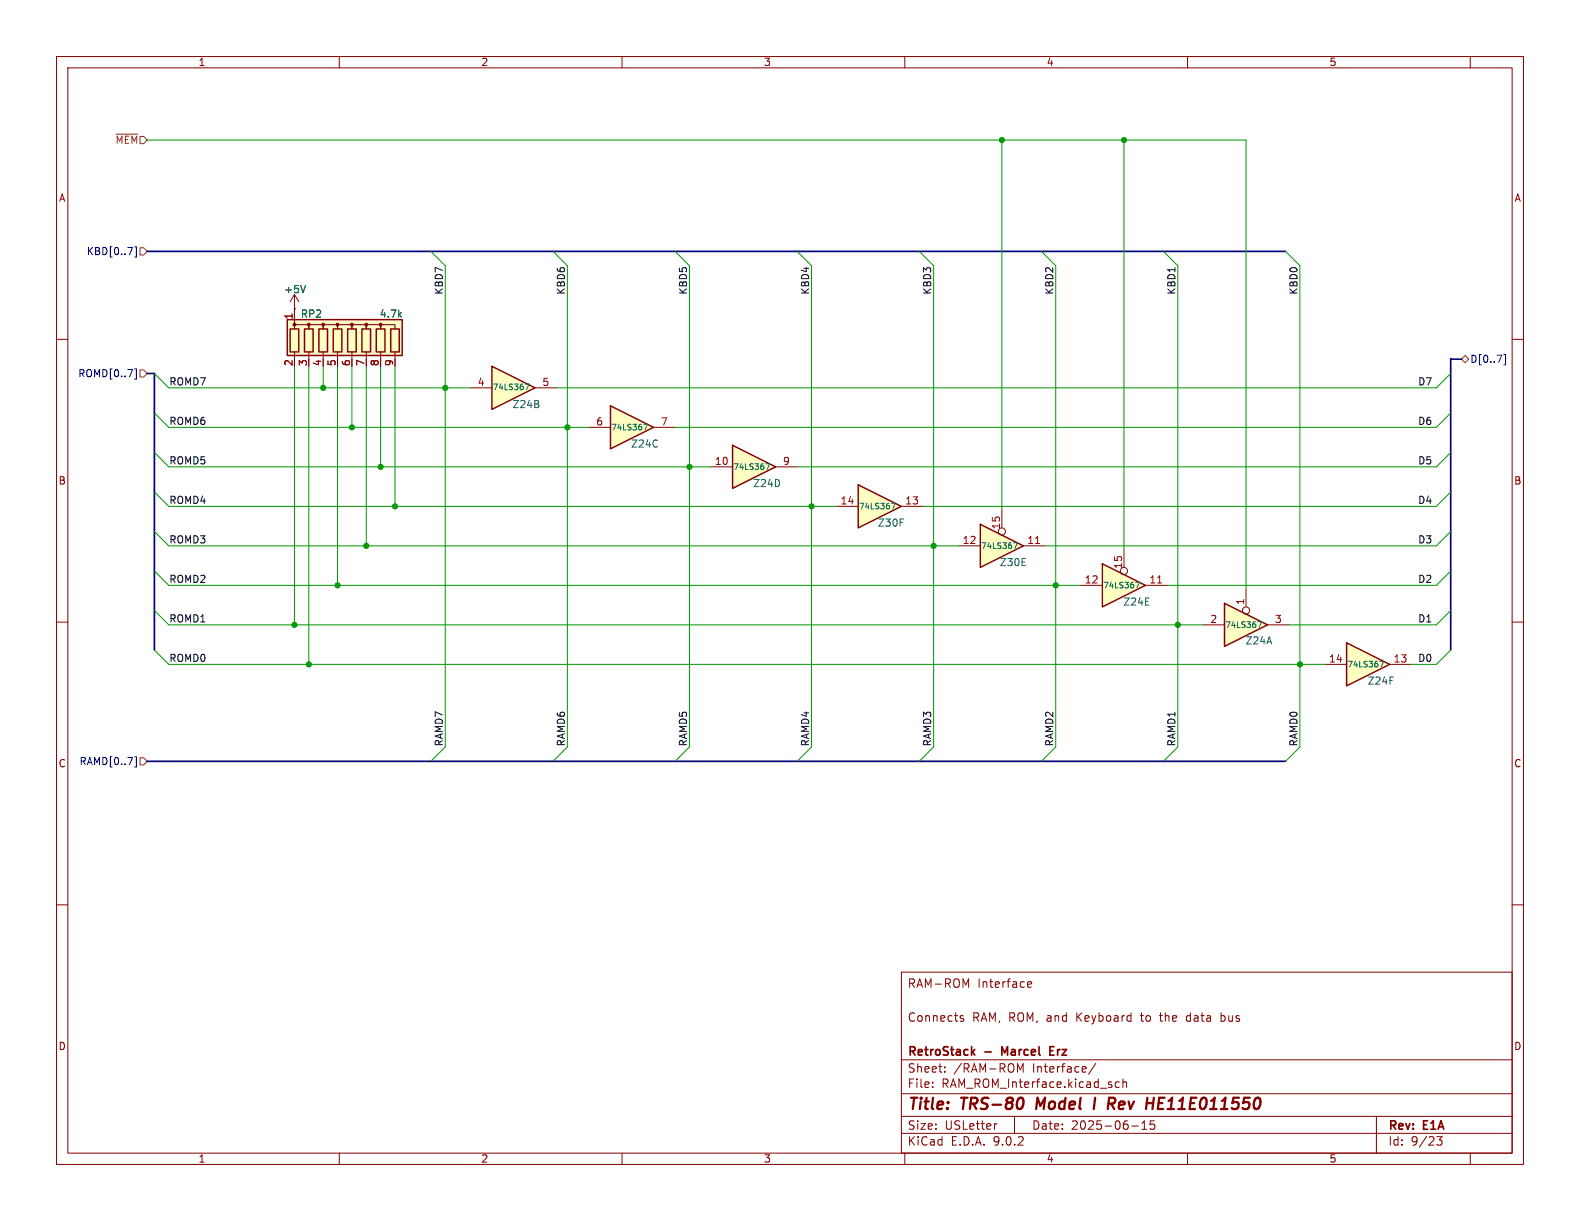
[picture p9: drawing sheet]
<svg xmlns="http://www.w3.org/2000/svg" width="279mm" height="216mm" viewBox="0 0 279 216" stroke-linecap="round" stroke-linejoin="round" font-family="sans-serif">
<g fill="none" stroke="#840000" stroke-width=".18">
<path d="M10 10h259.4v195.9h-259.4zM12 12h255.4v191.9h-255.4zM60 10v2M110 10v2M160 10v2M210 10v2M260 10v2M10 60h2M267.4 60h2M10 110h2M267.4 110h2M10 160h2"/>
<path d="M159.4 171.9h108v32h-108zM169.9 179.7h.5M170.8 174.2l.5-1.1v1.5M181.7 174.1l.7-.2v-.2l-.5-.1-.2 .2 .1 .7h.6M209.9 179.7v.7M215.9 179.1v1.5M216.4 179.6l-.5 .1M267.4 160h2M159.4 197.4h108M159.4 193.4h108M159.4 187.4h108M164.9 192.1v.2"/>
<path d="M164.9 191.4v.1M167.1 189.4v.2M167.1 188.7v.1M169.9 180l.5 .2v.2l-.2 .2-.4-.1M176.3 198.7l-.3 .1M179.4 197.4v3M179.9 188.1l.5 1.1 .5-1.1v1.5M193.8 188l-1.3 1.9M197.9 191.4l-.4-.1-.3 .3v.4l.2 .2h.5M198.6 191.4l.2-.1 .3 .1 .1 .9M198.6 190.8v1.5M200.1 199.1h1.2"/>
<path d="M201.9 199.7h.9M201.9 198.6l.5-.4v1.5M204.1 198.2h-.7v.7l.2-.1h.5l.1 .2-.1 .5-.2 .2-.5-.2M215.9 180.5l.5 .1M243.4 197.4v6.5M60 203.9v2M110 203.9v2M159.4 200.4h108M160 203.9v2M210 203.9v2M254.1 201h.9l-.5 .6 .4 .1v.6l-.2 .2-.6-.1M260 203.9v2"/>
</g>
<path d="M180.8 194.2a1.31 1.31 0 0 1 0 1.5M183.5 194.1l-.3 2M193.7 194.1l-.3 2M197.1 194.2a.53 .53 0 0 1 0 .8M204.9 195.1h.6M205.9 194.1h-.9l-.3 2h1" fill="none" stroke="#840000" stroke-width=".4"/>
<path d="M172 186l.4 .6M172.4 185.6l-.6 .5M177.7 186.1l-.5-1v1.5M185.7 185.8h.5M186.4 185.1h-.7v1.5h.7" fill="none" stroke="#840000" stroke-width=".3"/>
<path d="M107.9 71.8l7.7 3.8-7.7 3.8z" fill="#ffffc2"/>
<path d="M107.9 71.8l7.7 3.8-7.7 3.8z" fill="none" stroke="#840000" stroke-width=".25"/>
<path d="M104.1 75.6h3.8M115.6 75.6h3.8" fill="none" stroke="#840000" stroke-width=".18"/>
<path d="M113.8 75h.7l-.4 1" fill="none" stroke="#006464" stroke-width=".18"/>
<path d="M194.9 99.7l7.7 3.8-7.7 3.8z" fill="#ffffc2"/>
<path d="M194.9 99.7l7.7 3.8-7.7 3.8z" fill="none" stroke="#840000" stroke-width=".25"/>
<g fill="none" stroke="#840000" stroke-width=".18">
<path d="M198.8 97.2v3.1M191.1 103.5h3.8M202.6 103.5h3.8"/>
<circle cx="198.8" cy="101" r=".63"/>
</g>
<path d="M204.7 103.1h.7" fill="none" stroke="#a90000" stroke-width=".18"/>
<path d="M200.8 103h.7l-.4 1" fill="none" stroke="#006464" stroke-width=".18"/>
<path d="M216.5 106.7l7.7 3.8-7.7 3.8z" fill="#ffffc2"/>
<path d="M216.5 106.7l7.7 3.8-7.7 3.8z" fill="none" stroke="#840000" stroke-width=".25"/>
<g fill="none" stroke="#840000" stroke-width=".18">
<path d="M212.7 110.5h3.8M220.3 104.1v3.2M224.2 110.5h3.8"/>
<circle cx="220.3" cy="107.9" r=".63"/>
</g>
<path d="M222.4 109.9h.7l-.4 1" fill="none" stroke="#006464" stroke-width=".18"/>
<path d="M50.8 56.5h20.3v6.4h-20.3z" fill="#ffffc2"/>
<path d="M50.8 56.5h20.3v6.4h-20.3zM51.3 58.2h1.5v4h-1.5zM53.8 58.2h1.6v4h-1.6zM56.4 58.2h1.5v4h-1.5zM58.9 58.2h1.6v4h-1.6zM61.5 58.2h1.5v4h-1.5zM64 58.2h1.5v4h-1.5zM66.5 58.2h1.6v4h-1.6zM69.1 58.2h1.5v4h-1.5z" fill="none" stroke="#840000" stroke-width=".25"/>
<g fill="#840000" stroke="#840000" stroke-width=".18">
<circle cx="52.1" cy="57.4" r=".25"/>
<circle cx="54.6" cy="57.4" r=".25"/>
<circle cx="57.1" cy="57.4" r=".25"/>
<circle cx="59.7" cy="57.4" r=".25"/>
<circle cx="62.2" cy="57.4" r=".25"/>
<circle cx="64.8" cy="57.4" r=".25"/>
<circle cx="67.3" cy="57.4" r=".25"/>
</g>
<g fill="none" stroke="#840000" stroke-width=".18">
<path d="M52.1 58.2v-.8h2.5v.8v-.8h2.5v.8v-.8h2.6v.8v-.8h2.5v.8v-.8h2.6v.8v-.8h2.5v.8v-.8h2.5v.8M52.1 54.6h.1M52.1 52.1v5.1M52.1 52.1l-.8 1.2M52.1 52.1l.7 1.2M52.1 62.2v1.3M54.6 62.2v1.3M57.1 62.2v1.3M59.7 62.2v1.3M62.2 62.2v1.3M64.8 62.2v1.3M67.3 62.2v1.3"/>
<path d="M69.8 62.2v1.3"/>
</g>
<path d="M54 50.5l-.4 1.3" fill="none" stroke="#006464" stroke-width=".18"/>
<path d="M238.1 113.7l7.6 3.8-7.6 3.8z" fill="#ffffc2"/>
<path d="M238.1 113.7l7.6 3.8-7.6 3.8z" fill="none" stroke="#840000" stroke-width=".25"/>
<path d="M234.3 117.5h3.8M245.7 117.5h3.9" fill="none" stroke="#840000" stroke-width=".18"/>
<path d="M244 116.9h.7l-.5 1" fill="none" stroke="#006464" stroke-width=".18"/>
<path d="M173.4 92.7l7.6 3.8-7.6 3.8z" fill="#ffffc2"/>
<path d="M173.4 92.7l7.6 3.8-7.6 3.8z" fill="none" stroke="#840000" stroke-width=".25"/>
<g fill="none" stroke="#840000" stroke-width=".18">
<path d="M169.5 96.5h3.9M177.2 90.2v3.1M181 96.5h3.8"/>
<circle cx="177.2" cy="94" r=".63"/>
</g>
<path d="M183.1 96.1h.7" fill="none" stroke="#a90000" stroke-width=".18"/>
<path d="M179.2 96h.7l-.4 1" fill="none" stroke="#006464" stroke-width=".18"/>
<path d="M129.5 78.7l7.7 3.9-7.7 3.8z" fill="#ffffc2"/>
<path d="M129.5 78.7l7.7 3.9-7.7 3.8z" fill="none" stroke="#840000" stroke-width=".25"/>
<path d="M125.7 82.6h3.8M137.2 82.6h3.8" fill="none" stroke="#840000" stroke-width=".18"/>
<path d="M135.4 82h.7l-.4 1" fill="none" stroke="#006464" stroke-width=".18"/>
<path d="M87 64.8l7.6 3.8-7.6 3.8z" fill="#ffffc2"/>
<path d="M87 64.8l7.6 3.8-7.6 3.8z" fill="none" stroke="#840000" stroke-width=".25"/>
<path d="M83.2 68.6h3.8M94.6 68.6h3.8" fill="none" stroke="#840000" stroke-width=".18"/>
<path d="M92.9 67.9h.6l-.4 1" fill="none" stroke="#006464" stroke-width=".18"/>
<path d="M151.8 85.7l7.6 3.8-7.6 3.8z" fill="#ffffc2"/>
<path d="M151.8 85.7l7.6 3.8-7.6 3.8z" fill="none" stroke="#840000" stroke-width=".25"/>
<path d="M52.1 54.6h.1M52.1 54.6v2.6M148 89.5h3.8M159.4 89.5h3.8" fill="none" stroke="#840000" stroke-width=".18"/>
<path d="M54 50.5l-.4 1.3M157.6 89h.7l-.4 1" fill="none" stroke="#006464" stroke-width=".18"/>
<path d="M22.6 43.8h.8l-.5 1.2M23.8 43.6h.3v1.9h-.3M23.8 65.2h.3v1.8h-.3M265.9 62.7h.3v1.8h-.3M23.8 133.8h.3v1.8h-.3" fill="none" stroke="#000084" stroke-width=".18"/>
<path d="M20.5 23.7h3.8M24.8 43.8h.6l.6 .7-.6 .6h-.6zM24.8 65.4h.6l.6 .6-.6 .7h-.6zM258.4 63.5l.7-.6 .6 .6-.6 .6zM24.8 134h.6l.6 .6-.6 .7h-.6z" fill="none" stroke="#725600" stroke-width=".18"/>
<path d="M26 44.5h201.3M26 66h1.3v48.9M258.4 63.5h-1.9v51.4M26 134.6h201.3" fill="none" stroke="#000084" stroke-width=".3"/>
<g fill="none" stroke="#009600" stroke-width=".18">
<path d="M26 24.8h194.3v79.3M177.2 24.8v65.4M198.8 24.8v72.4M76.2 44.5l2.5 2.5v85.1l-2.5 2.5M97.8 44.5l2.5 2.5v85.1l-2.5 2.5M119.4 44.5l2.5 2.5v85.1l-2.5 2.5M141 44.5l2.5 2.5v85.1l-2.5 2.5M162.6 44.5l2.5 2.5v85.1l-2.5 2.5M184.1 44.5l2.6 2.5v85.1l-2.6 2.5M205.7 44.5l2.6 2.5v85.1l-2.6 2.5M227.3 44.5l2.6 2.5v85.1l-2.6 2.5M27.3 66l2.5 2.6h53.4"/>
<path d="M27.3 73l2.5 2.6h74.3M52.1 64.8v45.7M54.6 64.8v52.7M57.1 64.8v3.8M59.7 64.8v38.7M62.2 64.8v10.8M64.8 64.8v31.7M67.3 64.8v17.8M69.8 64.8v24.7M256.5 66l-2.5 2.6h-155.6M256.5 73l-2.5 2.6h-134.6M27.3 80l2.5 2.6h95.9"/>
<path d="M27.3 94l2.5 2.5h139.7M27.3 87l2.5 2.5h118.2M256.5 80l-2.5 2.6h-113M256.5 94l-2.5 2.5h-69.2M256.5 87l-2.5 2.5h-90.8M27.3 101l2.5 2.5h161.3M27.3 108l2.5 2.5h182.9M27.3 114.9l2.5 2.6h204.5M256.5 101l-2.5 2.5h-47.6M256.5 108l-2.5 2.5h-26M256.5 114.9l-2.5 2.6h-4.4"/>
</g>
<g fill="#009600" stroke="#009600" stroke-width=".18">
<circle cx="62.2" cy="75.6" r=".46"/>
<circle cx="78.7" cy="68.6" r=".46"/>
<circle cx="59.7" cy="103.5" r=".46"/>
<circle cx="64.8" cy="96.5" r=".46"/>
<circle cx="57.1" cy="68.6" r=".46"/>
<circle cx="52.1" cy="110.5" r=".46"/>
<circle cx="54.6" cy="117.5" r=".46"/>
<circle cx="177.2" cy="24.8" r=".46"/>
<circle cx="198.8" cy="24.8" r=".46"/>
<circle cx="186.7" cy="103.5" r=".46"/>
<circle cx="165.1" cy="96.5" r=".46"/>
<circle cx="121.9" cy="82.6" r=".46"/>
<circle cx="143.5" cy="89.5" r=".46"/>
<circle cx="100.3" cy="75.6" r=".46"/>
<circle cx="67.3" cy="82.6" r=".46"/>
<circle cx="69.8" cy="89.5" r=".46"/>
<circle cx="208.3" cy="110.5" r=".46"/>
<circle cx="229.9" cy="117.5" r=".46"/>
</g>
<g font-size="2.8" fill="#840000">
<text x="160.4" y="196.8">Title:</text>
<text x="170.1" y="196.8">TRS-80</text>
<text x="184.1" y="196.8">Model</text>
<text x="195.1" y="196.8">I</text>
<text x="198.4" y="196.8">Rev</text>
<text x="205.9" y="196.8">HE11E011550</text>
</g>
<g font-size="2.1" fill="#840000">
<text x="160.4" y="174.9">RAM-ROM</text>
<text x="172.8" y="174.9">Interface</text>
<text x="160.4" y="180.9">Connects</text>
<text x="171.9" y="180.9">RAM, ROM, and</text>
<text x="190.6" y="180.9">Keyboard</text>
<text x="202.2" y="180.9">to</text>
<text x="205.7" y="180.9">the</text>
<text x="210.5" y="180.9">data</text>
<text x="216.7" y="180.9">bus</text>
<text x="160.4" y="189.9">Sheet:</text>
<text x="160.4" y="187.1">RetroStack</text>
<text x="168.6" y="189.9">/RAM-ROM</text>
<text x="174.2" y="187.1">-</text>
<text x="177.8" y="187.1">Marcel</text>
<text x="182.6" y="189.9">Interface/</text>
<text x="186.9" y="187.1">Erz</text>
<text x="160.4" y="192.6">File:</text>
<text x="166.5" y="192.6">RAM_ROM_Interface.kicad_sch</text>
<text x="160.4" y="202.8">KiCad</text>
<text x="160.4" y="200">Size:</text>
<text x="167.1" y="200">USLetter</text>
<text x="168.1" y="202.8">E.D.A.</text>
<text x="175.7" y="202.8">9.0.2</text>
<text x="182.4" y="200">Date:</text>
<text x="189.4" y="200">2025-06-15</text>
<text x="245.4" y="200.2">Rev:</text>
<text x="245.4" y="202.8">Id:</text>
<text x="249.5" y="202.8">9/23</text>
<text x="251.8" y="200.2">E1A</text>
</g>
<g font-size="1.8" fill="#840000">
<text x="35" y="11.9">1</text>
<text x="85" y="11.9">2</text>
<text x="135" y="11.9">3</text>
<text x="185" y="11.9">4</text>
<text x="235" y="11.9">5</text>
<text x="10.3" y="35.9">A</text>
<text x="267.7" y="35.9">A</text>
<text x="10.3" y="85.9">B</text>
<text x="267.7" y="85.9">B</text>
<text x="10.3" y="135.9">C</text>
<text x="267.7" y="135.9">C</text>
<text x="10.3" y="185.9">D</text>
<text x="267.7" y="185.9">D</text>
<text x="35" y="205.8">1</text>
<text x="85" y="205.8">2</text>
<text x="135" y="205.8">3</text>
<text x="185" y="205.8">4</text>
<text x="235" y="205.8">5</text>
</g>
<text font-size="1.8" fill="#725600" x="20.3" y="25.6">~{MEM}</text>
<g font-size="1.8" fill="#000084">
<text x="15.2" y="45.3">KBD[0..7]</text>
<text x="259.9" y="64.4">D[0..7]</text>
<text x="13.7" y="66.9">ROMD[0..7]</text>
<text x="14" y="135.5">RAMD[0..7]</text>
</g>
<g font-size="1.8" fill="#006464">
<text x="50.2" y="52">+5V</text>
<text x="53.1" y="56.4">RP2</text>
<text x="67.1" y="56.4">4.7k</text>
<text x="90.5" y="72.4">Z24B</text>
<text x="111.5" y="79.3">Z24C</text>
<text x="133.1" y="86.3">Z24D</text>
<text x="155.1" y="93.3">Z30F</text>
<text x="176.7" y="100.3">Z30E</text>
<text x="198.6" y="107.3">Z24E</text>
<text x="220.2" y="114.1">Z24A</text>
<text x="241.8" y="121.3">Z24F</text>
</g>
<g font-size="1.8" fill="#0f0f0f">
<text x="78.4" y="52.2" transform="rotate(-90 78.4 52.2)">KBD7</text>
<text x="100" y="52.2" transform="rotate(-90 100 52.2)">KBD6</text>
<text x="121.6" y="52.2" transform="rotate(-90 121.6 52.2)">KBD5</text>
<text x="143.2" y="52.2" transform="rotate(-90 143.2 52.2)">KBD4</text>
<text x="164.8" y="52.2" transform="rotate(-90 164.8 52.2)">KBD3</text>
<text x="186.3" y="52.2" transform="rotate(-90 186.3 52.2)">KBD2</text>
<text x="207.9" y="52.2" transform="rotate(-90 207.9 52.2)">KBD1</text>
<text x="229.5" y="52.2" transform="rotate(-90 229.5 52.2)">KBD0</text>
<text x="29.8" y="68.2">ROMD7</text>
<text x="250.7" y="68.2">D7</text>
<text x="29.8" y="75.2">ROMD6</text>
<text x="250.7" y="75.2">D6</text>
<text x="29.8" y="82.2">ROMD5</text>
<text x="250.7" y="82.2">D5</text>
<text x="29.8" y="89.2">ROMD4</text>
<text x="250.7" y="89.2">D4</text>
<text x="29.8" y="96.2">ROMD3</text>
<text x="250.7" y="96.2">D3</text>
<text x="29.8" y="103.2">ROMD2</text>
<text x="250.7" y="103.2">D2</text>
<text x="29.8" y="110.1">ROMD1</text>
<text x="250.7" y="110.1">D1</text>
<text x="29.8" y="117.1">ROMD0</text>
<text x="250.7" y="117.1">D0</text>
<text x="78.4" y="132.1" transform="rotate(-90 78.4 132.1)">RAMD7</text>
<text x="100" y="132.1" transform="rotate(-90 100 132.1)">RAMD6</text>
<text x="121.6" y="132.1" transform="rotate(-90 121.6 132.1)">RAMD5</text>
<text x="143.2" y="132.1" transform="rotate(-90 143.2 132.1)">RAMD4</text>
<text x="164.8" y="132.1" transform="rotate(-90 164.8 132.1)">RAMD3</text>
<text x="186.3" y="132.1" transform="rotate(-90 186.3 132.1)">RAMD2</text>
<text x="207.9" y="132.1" transform="rotate(-90 207.9 132.1)">RAMD1</text>
<text x="229.5" y="132.1" transform="rotate(-90 229.5 132.1)">RAMD0</text>
</g>
<g font-size="1.8" fill="#a90000">
<text x="51.8" y="56.6" transform="rotate(-90 51.8 56.6)">1</text>
<text x="51.8" y="64.8" transform="rotate(-90 51.8 64.8)">2</text>
<text x="54.4" y="64.8" transform="rotate(-90 54.4 64.8)">3</text>
<text x="56.9" y="64.8" transform="rotate(-90 56.9 64.8)">4</text>
<text x="59.4" y="64.8" transform="rotate(-90 59.4 64.8)">5</text>
<text x="62" y="64.8" transform="rotate(-90 62 64.8)">6</text>
<text x="64.5" y="64.8" transform="rotate(-90 64.5 64.8)">7</text>
<text x="67.1" y="64.8" transform="rotate(-90 67.1 64.8)">8</text>
<text x="69.6" y="64.8" transform="rotate(-90 69.6 64.8)">9</text>
<text x="84.4" y="68.3">4</text>
<text x="95.8" y="68.3">5</text>
<text x="105.3" y="75.3">6</text>
<text x="116.8" y="75.3">7</text>
<text x="126.3" y="82.3">10</text>
<text x="138.4" y="82.3">9</text>
<text x="148.5" y="89.3">14</text>
<text x="160" y="89.3">13</text>
<text x="176.9" y="93.7" transform="rotate(-90 176.9 93.7)">15</text>
<text x="170.1" y="96.3">12</text>
<text x="181.6" y="96.3">11</text>
<text x="198.5" y="100.7" transform="rotate(-90 198.5 100.7)">15</text>
<text x="191.7" y="103.3">12</text>
<text x="203.2" y="103.3">11</text>
<text x="220.1" y="107.1" transform="rotate(-90 220.1 107.1)">1</text>
<text x="213.9" y="110.2">2</text>
<text x="225.4" y="110.2">3</text>
<text x="234.9" y="117.2">14</text>
<text x="246.3" y="117.2">13</text>
</g>
<g font-size="1.4" fill="#006464">
<text x="87" y="69.2">74LS367</text>
<text x="108" y="76.3">74LS367</text>
<text x="129.6" y="83.3">74LS367</text>
<text x="151.8" y="90.3">74LS367</text>
<text x="173.4" y="97.2">74LS367</text>
<text x="195" y="104.2">74LS367</text>
<text x="216.6" y="111.2">74LS367</text>
<text x="238.2" y="118.2">74LS367</text>
</g>
</svg>
